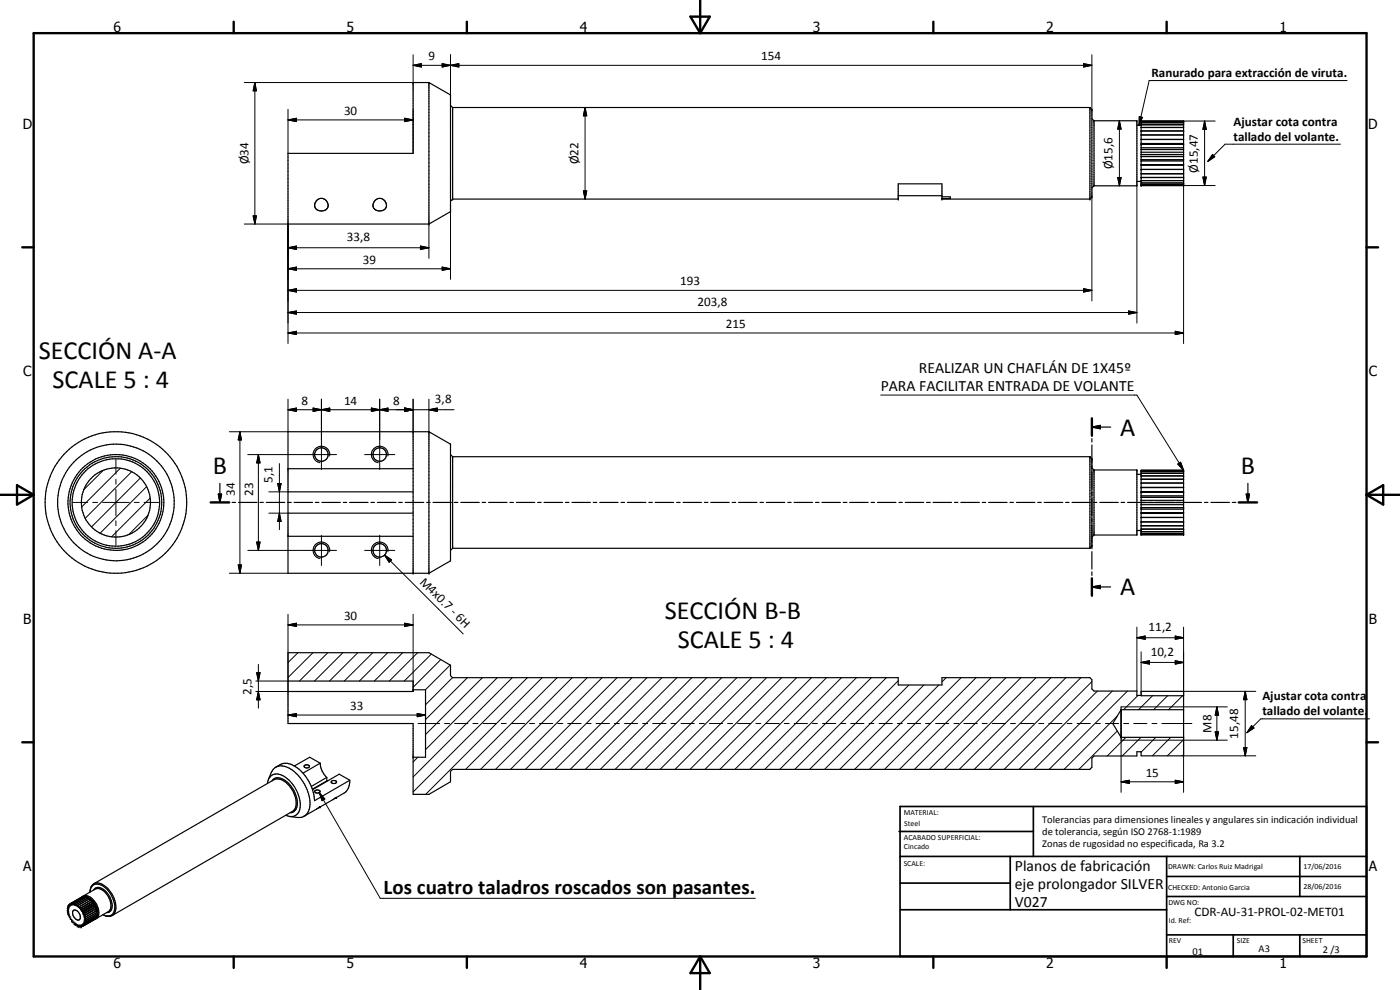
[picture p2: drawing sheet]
<svg xmlns="http://www.w3.org/2000/svg" width="420mm" height="297mm" viewBox="0 0 420 297" stroke-linecap="round" stroke-linejoin="round" font-family="sans-serif">
<g fill="none" stroke="#000" stroke-width=".35">
<path d="M128.7 24.8l6.5 3.7v35l-6.5 3.7M128.7 24.8v42.4M128.7 24.8h-4.7v21.2h-37.6v21.2h42.3M135.2 31.6l.6 .7M135.8 32.3v27.4M135.8 32.3h191.3M327.1 32.3v27.4M327.1 32.3l.6 .6v26.2l-.6 .6M327.7 35.6l.6 .6M328.3 36.2v19.6M328.3 36.2h12.9v19.6h-12.9M341.2 37.6h1.3"/>
<path d="M342.5 36.3h12.7v19.4h-12.7zM342.5 36.4h12.7M342.5 36.8h12.7M342.5 37.4h12.7M342.5 38.2h12.7M342.5 39.3h12.7M135.8 59.7h133.8v-4.5h13.1v4.5h44.4M135.8 59.7l-.6 .7M269.6 58.7h13.1M282.7 59.1h2.5v.5h-2.5M328.3 55.8l-.6 .6M341.2 54.4h1.3"/>
<path d="M342.5 40.5h12.7M342.5 41.9h12.7M342.5 41.8h12.7M342.5 43.3h12.7M342.5 44.8h12.7M342.5 46.4h12.7M342.5 47.9h12.7M342.5 49.4h12.7M342.5 50.8h12.7M342.5 52.1h12.7M342.5 53.3h12.7M342.5 54.2h12.7"/>
<path d="M342.5 54.9h12.7M342.5 55.4h12.7M342.5 49.6h12.7M342.5 48.3h12.7M342.5 47h12.7M342.5 45.7h12.7M342.5 44.3h12.7M342.5 43.1h12.7M94.9 60.2a1.96 1.96 0 0 1 2.8-.3 1.96 1.96 0 0 1 .4 2.7 1.96 1.96 0 0 1-2.7 .4 1.71 1.71 0 0 1-.5-2.8zM112.5 60.2a1.94 1.94 0 0 1 2.7-.3 1.94 1.94 0 0 1 .3 2.7 1.94 1.94 0 0 1-2.7 .4l-.6-.5-.3-.8zM124 129.5v42.5M128.7 129.5l6.5 3.8v35l-6.5 3.7"/>
<path d="M128.7 129.5v42.5M128.7 129.5h-42.3v42.5h42.3M135.2 136.4l.6 .6M135.8 137v27.5M135.8 137h191.3M327.1 137v27.5M327.1 137l.6 .6M327.7 128.1l2.5-.5v1.1zM327.7 125.5v5.2M327.7 131.6v1M327.7 133.5v31.1M327.7 128.1h5.6"/>
<path d="M63.2 150.7h5.6M65.5 148.3h1l-.5 2.4zM66 145v5.7M69.7 150.7h1M71.6 150.7h5.5M78 150.7h1M79.9 150.7h5.6M86.3 150.7h1.1M86.4 147.6h37.6M86.4 154h37.6M86.4 140.6h37.6M88.3 150.7h5.5"/>
<path d="M94.6 150.7h1.1M96.6 150.7h5.5M103 150.7h1M104.9 150.7h5.6M111.3 150.7h1.1M113.3 150.7h5.5M119.7 150.7h1M121.6 150.7h5.6M128 150.7h1.1M130 150.7h5.5M136.3 150.7h1.1M138.3 150.7h5.5"/>
<path d="M144.7 150.7h1M146.6 150.7h5.6M153 150.7h1.1M155 150.7h5.5M161.4 150.7h1M163.3 150.7h5.5M169.7 150.7h1.1M171.7 150.7h5.5M178 150.7h1.1M180 150.7h5.5M186.4 150.7h1M188.3 150.7h5.5"/>
<path d="M194.7 150.7h1.1M196.6 150.7h5.6M203.1 150.7h1M205 150.7h5.5M211.4 150.7h1.1M213.3 150.7h5.6M219.7 150.7h1.1M221.6 150.7h5.6M228.1 150.7h1M230 150.7h5.5M236.4 150.7h1M238.3 150.7h5.6"/>
<path d="M244.8 150.7h1M246.7 150.7h5.5M253.1 150.7h1.1M255 150.7h5.6M261.4 150.7h1.1M263.3 150.7h5.6M269.8 150.7h1M271.7 150.7h5.5M278.1 150.7h1.1M280 150.7h5.6M286.5 150.7h1M288.4 150.7h5.5"/>
<path d="M294.8 150.7h1M296.7 150.7h5.5M303.1 150.7h1.1M305 150.7h5.6M311.4 150.7h1.1M313.4 150.7h5.5M319.8 150.7h1M321.7 150.7h5.5M327.7 140.4l.6 .6M328.1 150.7h1.1M328.3 141v19.5M328.3 141h12.9v19.5h-12.9"/>
<path d="M330.1 150.7h5.5M336.5 150.7h1M338.4 150.7h22.2M341.2 159.2h1.3M341.2 142.3h1.3M342.5 141.1h12.7v19.3h-12.7zM342.5 152.3h12.7M342.5 153.8h12.7M342.5 155.3h12.7M342.5 155.2h12.7M342.5 156.6h12.7M342.5 157.8h12.7"/>
<path d="M342.5 157.7h12.7M342.5 158.7h12.7M342.5 159.5h12.7M342.5 141.5h12.7M342.5 142h12.7M342.5 142.8h12.7M342.5 143.8h12.7M342.5 144.9h12.7M342.5 146.3h12.7M342.5 146.2h12.7M342.5 147.7h12.7M342.5 149.2h12.7"/>
<path d="M342.5 150.8h12.7M342.5 154.1h12.7M342.5 152.8h12.7M342.5 151.4h12.7M342.5 150.1h12.7M342.5 148.8h12.7M342.5 147.5h12.7M361.5 150.7h1M363.4 150.7h5.6M369.8 150.7h1.1M371.8 150.7h5.5M374 148.3h1l-.5 2.4z"/>
<path d="M374.5 145v5.7M86.4 160.9h37.6M135.8 164.5l-.6 .6M135.8 164.5h191.3M327.7 176.1l2.5-.5v1zM327.7 165.5v5.2M327.7 171.6v1M327.7 173.5v5.2M327.7 163.9l-.6 .6M327.7 176.1h5.6M328.3 160.5l-.6 .7M342.5 160.1h12.7"/>
<path d="M86.4 204.3h37.6v3.2h-37.6M124 207h3.7v20.2h-3.7M336.5 212.1v10M342.5 208.7h-1.3v-1.4h-12.9l-.6-.6v-2.7l-.6-.7h-44.4v2.2h-13.1v-2.2h-133.8l-.6-.6v-3.1l-6.5-3.8h-42.3v21.3h37.6v21.2h4.7l6.5-3.7v-3.2l.6-.6h191.3l.6-.6v-2.7l.6-.7h12.9v-1.2h1.3v1.2h12.7v-19.4h-12.7v1.3h12.7M355.2 212.9h-18.7l-2.5 4.2 2.5 4.1h18.7M80.3 235.1a2.89 2.89 0 0 1 1.6-2.6 2.89 2.89 0 0 1 3 .2 10.1 10.1 0 0 1 5 10.5 2.79 2.79 0 0 1-4.1 1.4M81.6 234.3a2.92 2.92 0 0 1 4.5 .3 8.2 8.2 0 0 1 2.9 7.9l-.9 1.1-1 .2M82.8 230.2a5.2 5.2 0 0 1 5.9 1.7 12.2 12.2 0 0 1 4.1 11l-.9 1.5-.7 .5M82.8 230.2l-.4 .2a6.1 6.1 0 0 0-1.9 3.5M82.8 230.2a5.1 5.1 0 0 1 6.9 .6 13.6 13.6 0 0 1 4.7 9.4l10.6-6.1M91.3 229.7a.9 .9 0 0 1 1.6 .4 .95 .95 0 0 1-1.6-.2zM94.5 237.3a.9 .9 0 0 1 1.5 .3 .95 .95 0 0 1-1.6-.2z"/>
<path d="M96.1 229l-3.1-1.8-4.7 2.6M96.1 229a6.3 6.3 0 0 0 2 4.3M96.1 229l-5.2 3M98.1 234.3l.1 .1M98.1 234.3l-4.3 2.5M98.1 233.3v1M98.1 233.3l-4.7 2.7M99.5 234.4a.9 .9 0 0 1 1.5 .4l-.5 .3h-.6l-.4-.3zM100.7 239.4l-.1 .1M100.7 239.4l-.2 .1M100.8 239.4h-.1M100.9 239.3l-.1 .1"/>
<path d="M101 239.3l-5 2.9M101 239.3h.1M105 234.1l-3.2-1.8-8 4.6M105 234.1a4.2 4.2 0 0 1-1.8 3.9l-2.3 1.3M91.2 244.9l-.3 .2a6.6 6.6 0 0 1-4-.1M95.8 242.2l-.1 .1M95.8 242.3l-.2 .1M95.9 242.2h.1M96 242.1l-4.7 2.8M96 242.1l-.2 .2M96 242.1h.1M20.2 273.1l.4 .4-.3 .1"/>
<path d="M20.2 272.6l.4 .4-.4 .1M20.3 273.6l.4 .4-.3 .2 .4 .3-.2 .2M20.3 272.2l.3 .5-.4-.1M20.3 272.1v.1M20.5 272.4l-.3 .2M20.5 272.9l-.3 .2M20.5 271.8l.2 .5-.4-.2M20.5 271.7v.1M20.5 273.4l-.2 .2M20.6 272l-.3 .1M20.6 274.8l.4 .2-.2 .3 .4 .2-.1 .3 .4 .1v.5l.4-.1v.6l.3-.2 .1 .5M20.6 274.7v.1"/>
<path d="M20.7 271.4l.2 .6-.4-.3M20.7 271.6l-.2 .1M21 271.3l-.3 .1M21 271.2l.1 .6-.4-.4M21.3 271.1l.1 .5-.4-.4M21.7 271v.5l-.4-.4M21.7 271l.3 .5 .1-.5M22 273.2a1.83 1.83 0 0 1 1.8 .9 1.83 1.83 0 0 1-.1 2 2.06 2.06 0 0 1-1.7-2.9zM22.1 271l.3 .6 .1-.5M22.3 277.2l.3-.2 .1 .6M22.5 271.1l.3 .6 .1-.3M22.6 277.1l-.3 .1"/>
<path d="M22.7 277.6h.1M22.8 277.6l.1-.4 .3 .6M22.9 271.4l.2 .5 .3-.2M22.9 271.4h.1M23 277.4l-.2 .2M23.2 277.8l.1-.3 .3 .5M23.4 271.7l.1 .5 .3-.2M23.4 277.7l-.2 .1M23.6 278l.1-.4 .3 .5M23.8 272l.1 .6M23.9 277.8l-.3 .2M24 278.1v-.5l.4 .5"/>
<path d="M24.2 272.5l-.3 .1M24.2 272.5v.5M24.2 273h.4M24.3 277.9l-.3 .2M24.5 273.4l.4 .1M24.6 269.1v.1M24.6 269.1l-3.6 2.1M24.6 273l-.1 .4M24.7 269.1a2.57 2.57 0 0 1 3.6 1.2 4.4 4.4 0 0 1 .9 5l-.7 .5M24.7 277.9l-.3 .2M24.8 278l-.4-.5v.6M24.8 278h.1"/>
<path d="M24.8 273.9l.4 .1M24.9 273.5l-.1 .4M25 268.9l3.6-2.2a3.2 3.2 0 0 1 3.6 1.9 3.9 3.9 0 0 1 .5 4.8l-3.8 2.2M25 274.4l.4 .2M25 269.1l-3.7 2M25 277.7l-.3-.3 .1 .6M25 277.7h.1M25.2 274.8l.4 .4M25.2 274.1l-.2 .3M25.2 274v.1M25.3 277.5l-.4-.3 .2 .5M25.4 269.1l-.1-.2-3.6 2.1"/>
<path d="M25.4 274.6l-.2 .2M25.5 277.2l-.4-.3 .2 .6M25.6 275.2l-.3 .1 .4 .4M25.6 275.2h.1M25.6 276.7l-.4-.1 .3 .6M25.7 275.7l-.4 .1 .4 .4M25.7 276.3l-.4-.1 .3 .5M25.7 276.2v.1M25.8 269.2h.1M25.9 269.2l-.2-.3-3.6 2.1M26.2 269.2l.3 .1M26.3 269.5l-.2-.4-3.6 2"/>
<path d="M26.6 269.3a5 5 0 0 1 2.6 4.8M26.6 269.3l.1 .4M26.6 269.3l-3.7 2.1M27.1 270.1l-.1-.5-3.6 2.1M27.1 270.1h.1M27.5 270.5l-.1-.5-3.6 2M27.5 270.5l-3.6 2.1M27.5 270.5h.1M27.8 270.9h.4M27.8 270.4l-.3 .1M27.8 270.4v.5M27.8 270.4l-3.6 2.1"/>
<path d="M27.8 270.9l-3.6 2.1M28.1 267.1a1.92 1.92 0 0 1 3.2-.1 5.4 5.4 0 0 1 2 6.3l-.7 .5h-.6M28.1 265.2l54.1-31.3a3.9 3.9 0 0 1 4.6 1.8 6.8 6.8 0 0 1 1.7 7l-.5 .6-54.4 31.4M28.1 271.3l.4 .1M28.1 271.3l-3.6 2.1M28.2 270.9l-.1 .4M28.2 270.9l-3.6 2.1M28.4 275.8v.1M28.4 271.8l.4 .1M28.4 275.9l-3.6 2.1M28.4 271.8l-3.6 2.1M28.5 271.4l-.1 .4"/>
<path d="M28.5 271.4l-3.6 2.1M28.6 272.2l.4 .3M28.6 272.3l-3.6 2.1M28.6 272.2v.1M28.6 275.6l.1 .1M28.6 275.7h.1M28.7 275.7l-3.7 2M28.8 272.8l.4 .3M28.8 272.8l-3.6 2M28.8 271.9v.1M28.8 272l-.2 .2M28.8 271.9l-3.6 2.1"/>
<path d="M28.8 272l-3.6 2.1M28.9 275.2v.2M28.9 275.4h.1M28.9 273.3l.4 .3-3.6 2.1M28.9 275.4l-3.6 2.1M29 274.8l.1 .2M29 273.8l.3 .4M29 274.3l.2 .4-3.6 2M29 272.5l-.2 .3M29 272.5l-3.6 2.1M29.1 275v.1M29.1 275l-3.6 2.2"/>
<path d="M29.2 273.1h.1M29.2 273.1l-3.6 2.1M29.3 274.2l-.1 .3M29.3 274.2l-3.6 2.1M31.3 274.6a2.15 2.15 0 0 0 2.3-.1 2.15 2.15 0 0 0 .8-2.2 7.2 7.2 0 0 0-5.3-7 2.19 2.19 0 0 0-2.1 2.4 2.36 2.36 0 0 1 1.2-2.5 2.36 2.36 0 0 1 2.7 .3 7.9 7.9 0 0 1 3.7 8 2.26 2.26 0 0 1-3.7 .9l.4 .3"/>
<circle cx="96.4" cy="136.4" r="2.03"/>
<circle cx="113.9" cy="136.4" r="2.04"/>
<circle cx="34.8" cy="150.8" r="13.7"/>
<circle cx="34.8" cy="150.8" r="10.4"/>
<circle cx="34.8" cy="150.8" r="13.1"/>
<circle cx="34.8" cy="150.8" r="17.5"/>
<circle cx="34.8" cy="150.8" r="14.4"/>
<circle cx="34.8" cy="150.7" r="21.3"/>
<circle cx="96.4" cy="165.1" r="2.02"/>
<circle cx="114" cy="165.1" r="2.03"/>
</g>
<g fill="#000">
<circle cx="124" cy="24.8" r=".18"/>
<circle cx="128.7" cy="24.8" r=".18"/>
<circle cx="327.7" cy="32.9" r=".18"/>
<circle cx="342.5" cy="37.4" r=".18"/>
<circle cx="342.5" cy="36.4" r=".18"/>
<circle cx="342.5" cy="36.8" r=".18"/>
<circle cx="342.5" cy="39.3" r=".18"/>
<circle cx="342.5" cy="36.3" r=".18"/>
<circle cx="355.2" cy="36.4" r=".18"/>
<circle cx="355.2" cy="39.3" r=".18"/>
<circle cx="355.2" cy="36.8" r=".18"/>
<circle cx="355.2" cy="37.4" r=".18"/>
<circle cx="355.2" cy="36.3" r=".18"/>
<circle cx="135.8" cy="59.7" r=".18"/>
<circle cx="269.6" cy="59.7" r=".18"/>
<circle cx="282.7" cy="59.7" r=".18"/>
<circle cx="327.1" cy="59.7" r=".18"/>
<circle cx="327.7" cy="59.1" r=".18"/>
<circle cx="342.5" cy="55.4" r=".18"/>
<circle cx="342.5" cy="53.3" r=".18"/>
<circle cx="342.5" cy="43.3" r=".18"/>
<circle cx="342.5" cy="55.7" r=".18"/>
<circle cx="342.5" cy="54.9" r=".18"/>
<circle cx="342.5" cy="54.2" r=".18"/>
<circle cx="342.5" cy="50.8" r=".18"/>
<circle cx="355.2" cy="50.8" r=".18"/>
<circle cx="355.2" cy="53.3" r=".18"/>
<circle cx="355.2" cy="54.9" r=".18"/>
<circle cx="355.2" cy="55.7" r=".18"/>
<circle cx="355.2" cy="43.3" r=".18"/>
<circle cx="355.2" cy="55.4" r=".18"/>
<circle cx="355.2" cy="54.2" r=".18"/>
<circle cx="86.4" cy="67.2" r=".18"/>
<circle cx="128.7" cy="67.2" r=".18"/>
<circle cx="135.2" cy="63.5" r=".18"/>
<circle cx="124" cy="129.5" r=".18"/>
<circle cx="128.7" cy="129.5" r=".18"/>
<circle cx="135.2" cy="133.3" r=".18"/>
<circle cx="135.8" cy="137" r=".18"/>
<circle cx="327.1" cy="137" r=".18"/>
<circle cx="328.3" cy="141" r=".18"/>
<circle cx="341.2" cy="141" r=".18"/>
<circle cx="342.5" cy="158.7" r=".18"/>
<circle cx="342.5" cy="159.5" r=".18"/>
<circle cx="342.5" cy="142.8" r=".18"/>
<circle cx="342.5" cy="141.5" r=".18"/>
<circle cx="342.5" cy="156.6" r=".18"/>
<circle cx="342.5" cy="147.7" r=".18"/>
<circle cx="342.5" cy="152.3" r=".18"/>
<circle cx="342.5" cy="146.2" r=".18"/>
<circle cx="342.5" cy="141.1" r=".18"/>
<circle cx="355.2" cy="159.5" r=".18"/>
<circle cx="355.2" cy="147.7" r=".18"/>
<circle cx="355.2" cy="158.7" r=".18"/>
<circle cx="355.2" cy="152.3" r=".18"/>
<circle cx="355.2" cy="156.6" r=".18"/>
<circle cx="355.2" cy="141.1" r=".18"/>
<circle cx="355.2" cy="141.5" r=".18"/>
<circle cx="355.2" cy="142.8" r=".18"/>
<circle cx="124" cy="172" r=".18"/>
<circle cx="128.7" cy="172" r=".18"/>
<circle cx="327.7" cy="163.9" r=".18"/>
<circle cx="342.5" cy="160.4" r=".18"/>
<circle cx="342.5" cy="160.1" r=".18"/>
<circle cx="355.2" cy="160.4" r=".18"/>
<circle cx="355.2" cy="160.1" r=".18"/>
<circle cx="101" cy="239.3" r=".18"/>
<circle cx="124" cy="227.2" r=".18"/>
<circle cx="336.5" cy="221.2" r=".18"/>
<circle cx="355.2" cy="221.2" r=".18"/>
<circle cx="96" cy="242.1" r=".18"/>
<circle cx="20.2" cy="273.1" r=".18"/>
<circle cx="20.3" cy="273.6" r=".18"/>
<circle cx="20.4" cy="274.2" r=".18"/>
<circle cx="20.7" cy="271.4" r=".18"/>
<circle cx="21" cy="271.2" r=".18"/>
<circle cx="21.3" cy="271.1" r=".18"/>
<circle cx="21.5" cy="276.4" r=".18"/>
<circle cx="21.7" cy="271" r=".18"/>
<circle cx="22.1" cy="271" r=".18"/>
<circle cx="22.3" cy="277.2" r=".18"/>
<circle cx="22.5" cy="271.1" r=".18"/>
<circle cx="23.2" cy="277.8" r=".18"/>
<circle cx="23.4" cy="271.7" r=".18"/>
<circle cx="23.6" cy="278" r=".18"/>
<circle cx="23.8" cy="272" r=".18"/>
<circle cx="24" cy="278.1" r=".18"/>
<circle cx="24.2" cy="272.5" r=".18"/>
<circle cx="24.4" cy="278.1" r=".18"/>
<circle cx="24.6" cy="273" r=".18"/>
<circle cx="24.9" cy="273.5" r=".18"/>
<circle cx="24.9" cy="269" r=".18"/>
<circle cx="25.3" cy="268.9" r=".18"/>
<circle cx="25.4" cy="274.6" r=".18"/>
<circle cx="25.6" cy="276.7" r=".18"/>
<circle cx="25.7" cy="268.9" r=".18"/>
<circle cx="25.7" cy="275.7" r=".18"/>
<circle cx="26.1" cy="269.1" r=".18"/>
<circle cx="26.6" cy="269.3" r=".18"/>
<circle cx="27" cy="269.6" r=".18"/>
<circle cx="27.4" cy="270" r=".18"/>
<circle cx="27.8" cy="270.9" r=".18"/>
<circle cx="27.8" cy="270.4" r=".18"/>
<circle cx="28.2" cy="270.9" r=".18"/>
<circle cx="28.4" cy="271.8" r=".18"/>
<circle cx="28.5" cy="271.4" r=".18"/>
<circle cx="28.8" cy="272.8" r=".18"/>
<circle cx="28.9" cy="273.3" r=".18"/>
<circle cx="29" cy="272.5" r=".18"/>
<circle cx="29.2" cy="274.7" r=".18"/>
<circle cx="29.3" cy="273.6" r=".18"/>
</g>
<g fill="none" stroke="#000" stroke-width=".3">
<path d="M124 19.6l2.4-.5v1zM124 16.4v8.4h-50.7M124 19.6h203.7M132.7 19.1l2.5 .5-2.5 .5zM132.7 19.1l5 1v-1l-5 1zM135.2 19.6l2.5-.5v1zM135.2 16.4v12.1M325.2 19.1l2.5 .5-2.5 .5zM327.7 16.4v16.5M76.5 24.8l.5 2.5h-1zM76.5 24.8v42.4M86.4 36l2.6-.5v1z"/>
<path d="M86.4 32.8v13.2M86.4 36h37.6M121.4 35.5l2.6 .5-2.6 .5zM124 32.8v13.2M175.6 32.3l.5 2.5h-1zM175.6 32.3v27.4M335.9 36.2l.6 2.5h-1.1zM335.9 36.2v19.6M341.9 35l.9 .2-1 2.4zM355.2 36.3h9.5M361.5 36.3l.5 2.5h-1zM361.5 36.3v19.4"/>
<path d="M404.3 24.2h-59.4l-3.1 13.4M175.1 57.3h1l-.5 2.4zM327.7 59.1v31.2M335.4 53.3h1.1l-.6 2.5zM341.2 55.8v41.1M355.2 50.8v52.3M355.2 55.7h9.5M361 53.1h1l-.5 2.6zM363.9 46.4l.7 .6-2.1 1.4zM402.3 43.3h-34.6l-5.2 5.1M73.3 67.2h13.1v35.9M76 64.8h1l-.5 2.4z"/>
<path d="M86.4 74.3l2.6-.5v1zM86.4 74.3h42.3M126.2 73.8l2.5 .5-2.5 .5zM128.7 67.2v10.3M135.2 63.5v20.3M86.4 80.6l2.6-.5v1zM86.4 87.1l2.6-.5v1zM86.4 93.8l2.6-.5v1zM86.4 99.9l2.6-.5v1zM86.4 80.6h48.8M86.4 87.1h241.3M86.4 93.8h254.8"/>
<path d="M86.4 99.9h268.8M132.7 80.1l2.5 .5-2.5 .5zM325.2 86.6l2.5 .5-2.5 .5zM338.7 93.3l2.5 .5-2.5 .5zM352.7 99.4l2.5 .5-2.5 .5zM86.4 119.8v9.7h-17.6M96.5 119.8v21.1M113.9 119.8v21.1M124 119.8v9.7M128.7 119.8v9.7M264.3 118.5h76.9l14 22.6M34.8 137.9v4.4"/>
<path d="M72 129.5l.5 2.5h-1zM72 129.5v42.5M74.4 136.4h26.6M77.5 136.4l.6 2.5h-1.1zM77.5 136.4v28.7M83.9 139.1v19.8M86.4 122.9l2.6-.5v1zM86.4 122.9h49.9M94 122.4l2.5 .5-2.5 .5zM94 122.4v1l5-1v1zM96.5 122.9l2.5-.5v1zM98.9 136.8a2.5 2.5 0 0 0-2-2.9 2.5 2.5 0 0 0-2.9 2.1 2.5 2.5 0 0 0 2 2.9"/>
<path d="M109.4 136.4h9.1M111.5 122.4l2.4 .5-2.4 .5zM111.5 122.4v1l4.9-1v1zM113.9 122.9l2.5-.5v1zM116.4 136.8a2.5 2.5 0 0 0-2-2.9 2.5 2.5 0 0 0-2.9 2.1 2.5 2.5 0 0 0 2 2.9M121.4 122.4l2.6 .5-2.6 .5zM128.7 122.9l2.5-.5v1zM353.5 139.2l.8-.5 .9 2.4zM21.9 150.7h4.4M27.8 150.7h1.5M30.8 150.7h8M30.9 141.2l-5.7 5.7"/>
<path d="M34.8 143.8v1.5M34.8 146.8v7.9M34.8 156.3v1.4M34.8 159.3v4.3M36.1 140.5l-11.6 11.6M39.5 141.6l-13.9 13.9M40.3 150.7h1.5M42.1 143.4l-14.6 14.7M43.3 150.7h4.4M44 146l-14 14M44.4 154.6l-5.7 5.8M45 149.5l-11.5 11.5"/>
<path d="M80.7 154h5.7M80.7 147.6h5.7M83.3 145.1h1.1l-.5 2.5zM83.9 154l.5 2.5h-1.1zM68.8 172h17.6M71.5 169.5h1l-.5 2.5zM74.4 165.1h26.6M77 162.6h1.1l-.6 2.5zM96.5 160.6v9.1M98.9 165.6a2.5 2.5 0 0 0-2-2.9 2.5 2.5 0 0 0-2.9 2 2.5 2.5 0 0 0 2 2.9M109.4 165.1h9.1M113.9 160.6v9.1"/>
<path d="M115.4 166.5l2.1 1.5-.7 .7zM115.4 166.5l23.6 23.7M116.4 165.6a2.5 2.5 0 0 0-2-2.9 2.5 2.5 0 0 0-2.9 2 2.5 2.5 0 0 0 2 2.9M77.5 199.3v13.2M86.4 187.5l2.6-.5v1zM86.4 184.3v23.2h-9.6M86.4 187.5h37.6M89.4 195.8l-3 3M93.9 195.8l-7.5 7.5M98.4 195.8l-8.5 8.5M102.9 195.8l-8.5 8.5M107.4 195.8l-8.5 8.5"/>
<path d="M111.9 195.8l-8.6 8.5M116.4 195.8l-8.5 8.5M120.9 195.8l-8.6 8.5M121.4 187l2.6 .5-2.6 .5zM124 184.3v23.2M125.3 195.8l-8.5 8.5M129.4 196.3l-8.1 8M132.3 197.9l-8.3 8.3M135.1 199.5l-7.4 7.5M341.2 191.3l2.5-.5v1zM341.2 188.2v19.1M341.2 191.3h14"/>
<path d="M342.5 198.8l2.5-.6v1.1zM342.5 198.8h12.7M342.5 195.6v13.1M352.7 198.2l2.5 .6-2.5 .5zM352.7 190.8l2.5 .5-2.5 .5zM355.2 188.2v20.5M76.8 204.3h9.6M77 201.8h1.1l-.6 2.5zM77.5 207.5l.6 2.5h-1.1zM86.4 214.5l2.6-.4v1zM86.4 214.5h41.3M120 217.1h2.5"/>
<path d="M125.2 214.1l2.5 .4-2.5 .6zM125.5 217.1h6.4M133.4 217.1h1.5M135.8 203.3l-8.1 8.2M136.4 217.1h4M140.3 203.3l-12.6 12.6M141.9 217.1h1.6M144.8 203.3l-17.1 17.1M144.9 217.1h4M149.3 203.3l-21.6 21.6M150.4 217.1h1.5M153.4 217.1h4"/>
<path d="M153.7 203.3l-29.7 29.8M158.3 203.3l-34.3 34.3M158.9 217.1h1.5M161.9 217.1h4M162.7 203.3l-34.9 35M167.2 203.3l-27.5 27.5M167.4 217.1h1.5M170.4 217.1h4M171.7 203.3l-27.5 27.5M175.9 217.1h1.5M176.2 203.3l-27.5 27.5M178.9 217.1h4"/>
<path d="M180.7 203.3l-27.5 27.5M184.4 217.1h1.5M185.2 203.3l-27.5 27.5M187.4 217.1h4M189.7 203.3l-27.5 27.5M192.9 217.1h1.5M194.2 203.3l-27.5 27.5M195.9 217.1h3.9M198.7 203.3l-27.6 27.5M201.4 217.1h1.5M203.1 203.3l-27.4 27.5M204.4 217.1h4"/>
<path d="M207.6 203.3l-27.4 27.5M209.9 217.1h1.5M212.1 203.3l-27.5 27.5M212.9 217.1h4M216.6 203.3l-27.5 27.5M218.3 217.1h1.6M221.1 203.3l-27.5 27.5M221.3 217.1h4M225.6 203.3l-27.5 27.5M226.9 217.1h1.4M229.8 217.1h4M230.1 203.3l-27.5 27.5"/>
<path d="M234.6 203.3l-27.5 27.5M235.4 217.1h1.4M238.3 217.1h4M239.1 203.3l-27.5 27.5M243.5 203.3l-27.4 27.5M243.8 217.1h1.5M246.8 217.1h4M248.1 203.3l-27.6 27.5M252.3 217.1h1.5M252.5 203.3l-27.5 27.5M255.3 217.1h4M257 203.3l-27.5 27.5"/>
<path d="M260.8 217.1h1.5M261.5 203.3l-27.5 27.5M263.8 217.1h4M266 203.3l-27.5 27.5M269.3 217.1h1.5M269.6 204.3l-26.6 26.5M272.3 217.1h4M272.8 205.5l-25.3 25.3M277.3 205.5l-25.3 25.3M277.8 217.1h1.5M280.8 217.1h4M281.8 205.5l-25.3 25.3"/>
<path d="M284 203.3l-1.3 1.3M286.3 217.1h1.5M288.4 203.3l-27.5 27.5M289.3 217.1h4M292.9 203.3l-27.4 27.5M294.8 217.1h1.5M297.5 203.3l-27.6 27.5M297.8 217.1h4M301.9 203.3l-27.5 27.5M303.3 217.1h1.4M306.3 217.1h3.9M306.4 203.3l-27.5 27.5"/>
<path d="M310.9 203.3l-27.5 27.5M311.7 217.1h1.6M314.7 217.1h4M315.4 203.3l-27.5 27.5M319.9 203.3l-27.5 27.5M320.2 217.1h1.5M323.2 217.1h4M324.4 203.3l-27.5 27.5M327.7 204.5l-26.3 26.3M328.7 217.1h1.5M329.3 207.3l-23.5 23.5M331.8 217.1h3.9"/>
<path d="M333.8 207.3l-23.5 23.5M335.3 214.9l-15.9 15.9M335.3 219.3l-11.5 11.5M336.5 212.1h31.8M337.2 217.1h1.5M338.4 207.3l-23.5 23.5M340.2 217.1h4M341.5 208.7l-4.3 4.2M345.7 217.1h1.5M345.9 208.7l-4.2 4.2M348.7 217.1h9M350.4 208.7l-4.2 4.2"/>
<path d="M354.9 208.7l-4.2 4.2M355.2 212.9h.1M355.2 207.4h21.7M364.7 219.6h1l-.5 2.5zM365.2 212.1l.5 2.5h-1zM365.2 212.1v10M373.7 207.4l.5 2.5h-1zM373.7 207.4v19.4M375.6 217.7l.7 .7-2.1 1.4zM411 215.7h-32.6l-4.2 4.1M95.8 237.8l1.7 1.9-.9 .5zM95.8 237.8l18.3 31.7h112.6"/>
<path d="M125.4 227.2l-1.4 1.4M336.5 234.6l2.5-.5v1zM336.5 234.6h18.7M337.9 221.2l-5.6 5.6M342.4 221.2l-5.6 5.6M346.9 221.2l-4.4 4.5M351.4 221.2l-5.5 5.6M352.7 234.1l2.5 .5-2.5 .5zM355.2 226.4l-.4 .4M355.2 221.9l-4.9 4.9M355.2 221.2v16.5M355.2 226.8h21.7"/>
<path d="M368.3 222.1h-31.8v15.6M373.2 224.3h1l-.5 2.5z"/>
</g>
<g fill="none" stroke="#000" stroke-width=".71">
<path d="M10.1 9.9h400v277.1h-400zM70.1 6.5v3.4M140.1 6.5v3.4M207.2 5h5.8l-2.9 4.9zM210.1 0v9.9M280.1 6.5v3.4M350.1 6.5v3.4M6.7 74.2h3.4M410.1 74.2h3.5M327.7 125.5v5.2M.1 148.5h10M5.1 145.6l5 2.9-5 2.9z"/>
<path d="M63.2 150.7h5.6M371.8 150.7h5.5M410.1 148.5h10M410.1 148.5l5-2.9v5.8zM327.7 173.5v5.2M6.7 222.7h3.4M410.1 222.7h3.5M70.1 287v3.4M140.1 287v3.4M210.1 287v10M210.1 287l2.9 5h-5.8zM280.1 287v3.4"/>
<path d="M350.1 287v3.4"/>
</g>
<g fill="none" stroke="#000" stroke-width=".51">
<path d="M269.8 249.5h40.3M270.1 242h140v45h-140zM270.1 257h140M303.2 257v16M310.1 242v15M350.1 257v30M390.1 257v12M270.1 265h33.1M270.1 273h80M350.1 269h60M350.1 263h60M350.1 280.5h60"/>
<path d="M370.1 280.5v6.5M390.1 280.5v6.5"/>
</g>
<g fill="#000">
<path d="M124 19.6l2.4-.5v1zM135.2 19.6l2.5-.5v1zM76.5 24.8l.5 2.5h-1zM86.4 36l2.6-.5v1zM121.4 35.5l2.6 .5-2.6 .5zM132.7 19.1l2.5 .5-2.5 .5zM175.6 32.3l.5 2.5h-1zM325.2 19.1l2.5 .5-2.5 .5zM335.9 36.2l.6 2.5h-1.1zM341.9 35l.9 .2-1 2.4zM361.5 36.3l.5 2.5h-1zM175.1 57.3h1l-.5 2.4z"/>
<path d="M335.4 53.3h1.1l-.6 2.5zM361 53.1h1l-.5 2.6zM363.9 46.4l.7 .6-2.1 1.4zM76 64.8h1l-.5 2.4zM86.4 74.3l2.6-.5v1zM126.2 73.8l2.5 .5-2.5 .5zM86.4 80.6l2.6-.5v1zM86.4 87.1l2.6-.5v1zM86.4 93.8l2.6-.5v1zM86.4 99.9l2.6-.5v1zM132.7 80.1l2.5 .5-2.5 .5zM325.2 86.6l2.5 .5-2.5 .5z"/>
<path d="M338.7 93.3l2.5 .5-2.5 .5zM352.7 99.4l2.5 .5-2.5 .5zM72 129.5l.5 2.5h-1zM77.5 136.4l.6 2.5h-1.1zM86.4 122.9l2.6-.5v1zM94 122.4l2.5 .5-2.5 .5zM96.5 122.9l2.5-.5v1zM111.5 122.4l2.4 .5-2.4 .5zM113.9 122.9l2.5-.5v1zM121.4 122.4l2.6 .5-2.6 .5zM128.7 122.9l2.5-.5v1zM327.7 128.1l2.5-.5v1.1z"/>
<path d="M353.5 139.2l.8-.5 .9 2.4zM65.5 148.3h1l-.5 2.4zM83.3 145.1h1.1l-.5 2.5zM83.9 154l.5 2.5h-1.1zM374 148.3h1l-.5 2.4zM71.5 169.5h1l-.5 2.5zM77 162.6h1.1l-.6 2.5zM115.4 166.5l2.1 1.5-.7 .7zM327.7 176.1l2.5-.5v1zM86.4 187.5l2.6-.5v1zM121.4 187l2.6 .5-2.6 .5zM341.2 191.3l2.5-.5v1z"/>
<path d="M342.5 198.8l2.5-.6v1.1zM352.7 198.2l2.5 .6-2.5 .5zM352.7 190.8l2.5 .5-2.5 .5zM77 201.8h1.1l-.6 2.5zM77.5 207.5l.6 2.5h-1.1zM86.4 214.5l2.6-.4v1zM125.2 214.1l2.5 .4-2.5 .6zM364.7 219.6h1l-.5 2.5zM365.2 212.1l.5 2.5h-1zM373.7 207.4l.5 2.5h-1zM375.6 217.7l.7 .7-2.1 1.4zM95.8 237.8l1.7 1.9-.9 .5z"/>
<path d="M336.5 234.6l2.5-.5v1zM352.7 234.1l2.5 .5-2.5 .5zM373.2 224.3h1l-.5 2.5z"/>
</g>
<g font-size="7.9">
<text x="11.6" y="107.6">SECCIÓN A-A</text>
<text x="15.7" y="116.5">SCALE 5 : 4</text>
<text x="336.2" y="130.7">A</text>
<text x="63.9" y="142.3">B</text>
<text x="372.4" y="142.3">B</text>
<text x="336.2" y="178.6">A</text>
<text x="199.5" y="185.6">SECCIÓN B-B</text>
<text x="203.4" y="194.6">SCALE 5 : 4</text>
</g>
<text font-size="6.3" x="115.1" y="268.1">Los cuatro taladros roscados son pasantes.</text>
<g font-size="4.7">
<text x="275.8" y="112">REALIZAR UN CHAFLÁN DE 1X45º</text>
<text x="264.3" y="117.4">PARA FACILITAR ENTRADA DE VOLANTE</text>
<text x="304.6" y="261.2">Planos de fabricación</text>
<text x="304.6" y="266.6">eje prolongador SILVER</text>
<text x="304.6" y="272">V027</text>
</g>
<g font-size="4.2">
<text x="34" y="9.6">6</text>
<text x="104" y="9.6">5</text>
<text x="174" y="9.6">4</text>
<text x="244" y="9.6">3</text>
<text x="314" y="9.6">2</text>
<text x="384" y="9.6">1</text>
<text x="6.8" y="38.7">D</text>
<text x="410.6" y="38.7">D</text>
<text x="7" y="112.9">C</text>
<text x="410.8" y="112.9">C</text>
<text x="7" y="187.1">B</text>
<text x="410.8" y="187.1">B</text>
<text x="7" y="261.4">A</text>
<text x="410.8" y="261.4">A</text>
<text x="34" y="290.4">6</text>
<text x="104" y="290.4">5</text>
<text x="174" y="290.4">4</text>
<text x="244" y="290.4">3</text>
<text x="314" y="290.4">2</text>
<text x="384" y="290.4">1</text>
</g>
<g font-size="3.9">
<text x="128.6" y="18.1">9</text>
<text x="228.5" y="18.1">154</text>
<text x="345.6" y="23.2">Ranurado para extracción de viruta.</text>
<text x="103.2" y="34.5">30</text>
<text x="370.2" y="37.8">Ajustar cota contra</text>
<text x="370.2" y="42.2">tallado del volante.</text>
<text x="74.5" y="49.3" transform="rotate(-90 74.5 49.3)">Ø34</text>
<text x="173.6" y="49.3" transform="rotate(-90 173.6 49.3)">Ø22</text>
<text x="333.9" y="50.8" transform="rotate(-90 333.9 50.8)">Ø15,6</text>
<text x="359.4" y="51.8" transform="rotate(-90 359.4 51.8)">Ø15,47</text>
<text x="104.1" y="72.3">33,8</text>
<text x="108.9" y="79.1">39</text>
<text x="204.1" y="85.6">193</text>
<text x="209.4" y="91.7">203,8</text>
<text x="217.8" y="98.4">215</text>
<text x="90.5" y="121.4">8</text>
<text x="103.2" y="121.5">14</text>
<text x="118" y="121.4">8</text>
<text x="130.5" y="120.9">3,8</text>
<text x="70.5" y="148.7" transform="rotate(-90 70.5 148.7)">34</text>
<text x="76" y="148.7" transform="rotate(-90 76 148.7)">23</text>
<text x="81.8" y="144.9" transform="rotate(-90 81.8 144.9)">5,1</text>
<text x="125.8" y="174.8" transform="rotate(45 125.8 174.8)">M4x0.7 - 6H</text>
<text x="103.2" y="185.9">30</text>
<text x="344.7" y="189.3">11,2</text>
<text x="345.3" y="196.7">10,2</text>
<text x="75.5" y="208.4" transform="rotate(-90 75.5 208.4)">2,5</text>
<text x="105.1" y="213">33</text>
<text x="378.9" y="210.1">Ajustar cota contra</text>
<text x="378.9" y="214.6">tallado del volante.</text>
<text x="363.6" y="219.8" transform="rotate(-90 363.6 219.8)">M8</text>
<text x="371.6" y="221.6" transform="rotate(-90 371.6 221.6)">15,48</text>
<text x="343.9" y="233">15</text>
<text x="358.5" y="275">CDR-AU-31-PROL-02-MET01</text>
</g>
<g font-size="3.1">
<text x="312.7" y="246.8">Tolerancias para dimensiones lineales y angulares sin indicación individual</text>
<text x="312.7" y="250.4">de tolerancia, según ISO 2768-1:1989</text>
<text x="312.7" y="254">Zonas de rugosidad no especificada, Ra 3.2</text>
<text x="357.9" y="286.4">01</text>
<text x="377.7" y="285.6">A3</text>
<text x="397" y="285.9">2 /3</text>
</g>
<g font-size="2.4">
<text x="271.2" y="244.4">MATERIAL:</text>
<text x="271.3" y="252">ACABADO SUPERFICIAL:</text>
<text x="271.4" y="247.9">Steel</text>
<text x="271.3" y="254.6">Cincado</text>
<text x="271.2" y="259.7">SCALE:</text>
<text x="350.6" y="260.8">DRAWN: Carlos Ruiz Madrigal</text>
<text x="391.2" y="260.6">17/06/2016</text>
<text x="350.6" y="267">CHECKED: Antonio Garcia</text>
<text x="391.2" y="266.7">28/06/2016</text>
<text x="350.6" y="271.4">DWG NO:</text>
<text x="350.8" y="276.9">Id. Ref:</text>
<text x="350.8" y="282.8">REV</text>
<text x="371.2" y="282.9">SIZE</text>
<text x="390.9" y="282.9">SHEET</text>
</g>
</svg>
